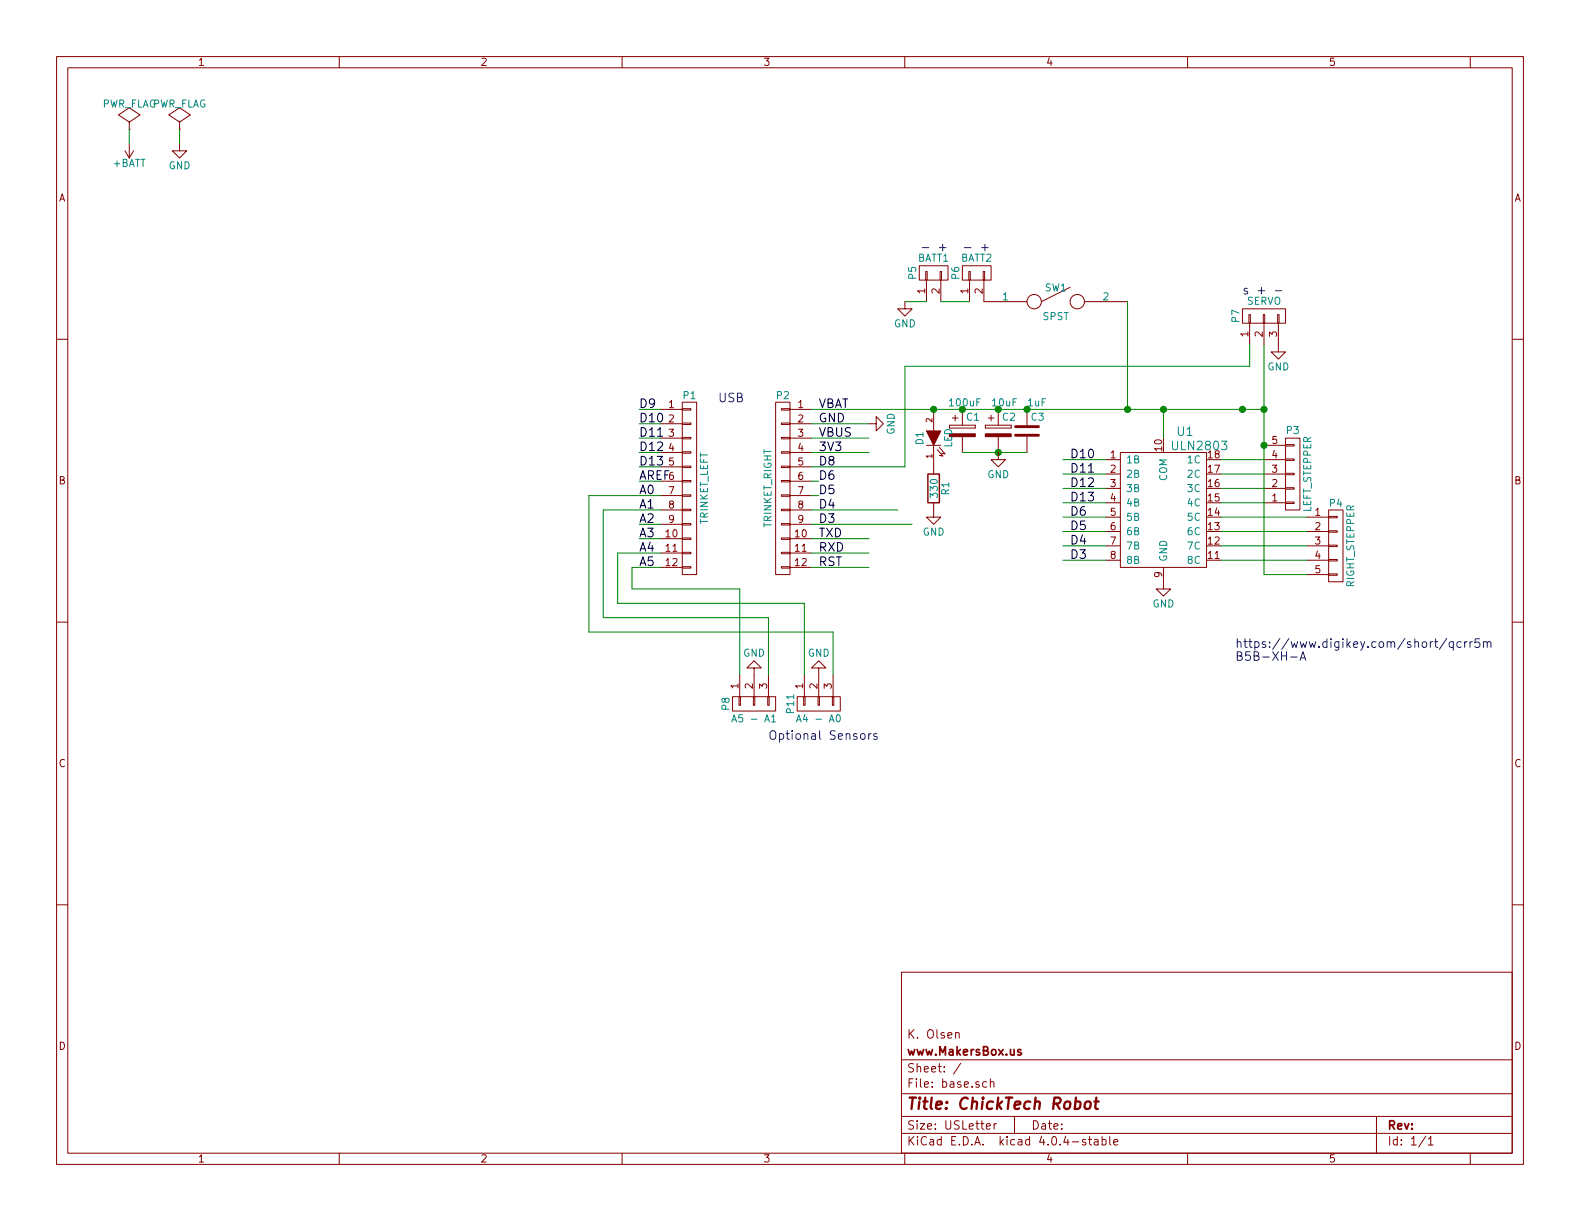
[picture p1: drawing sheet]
<svg xmlns="http://www.w3.org/2000/svg" width="279mm" height="216mm" viewBox="0 0 279 216" stroke-linecap="round" stroke-linejoin="round" font-family="sans-serif">
<g fill="none" stroke="#840000" stroke-width=".18">
<path d="M10 10h259.4v195.9h-259.4zM12 12h255.4v191.9h-255.4zM60 10v2M110 10v2M160 10v2M210 10v2M260 10v2M22.1 26.7l.8 1.2M22.9 22.9h.1M22.9 21.6l1.9-1.3-1.9-1.2-1.9 1.2 1.9 1.3v1.3M22.9 25.4v2.5M23.6 26.7l-.7 1.2"/>
<path d="M31.7 22.9h.1M31.7 21.6l2-1.3-2-1.2-1.9 1.2 1.9 1.3v1.3M31.7 25.4v1.3h1.3l-1.3 1.2-1.2-1.2h1.2M10 60h2M160 53.3v1.3h1.3l-1.3 1.3-1.3-1.3h1.3M162.6 47h5v2.5h-5zM163.7 48h.3v1.5h-.3zM163.8 49.5v3.8M166.2 48h.3v1.5h-.3zM166.4 49.5v3.8M170.2 47h5.1v2.5h-5.1zM171.3 48h.3v1.5h-.3z"/>
<path d="M171.4 49.5v3.8M173.9 48h.2v1.5h-.2zM174 49.5v3.8h7.6M189.2 50.8l-5.1 2.5M191.8 53.3h7.6M219.7 54.6h7.6v2.6h-7.6zM220.9 55.6h.2v1.6h-.2zM221 57.2v3.8M223.4 55.6h.2v1.6h-.2zM223.5 57.2v3.8M225.9 55.6h.3v1.6h-.3zM226.1 57.2v5h1.2l-1.2 1.3-1.3-1.3h1.3"/>
<path d="M267.4 60h2M116.8 72.4h3.8M116.8 74.9h3.8M116.8 77.5h3.8M120.6 71.1h2.6v30.5h-2.6zM120.6 79.9h1.6v.2h-1.6zM120.6 77.3h1.6v.3h-1.6zM120.6 74.8h1.6v.3h-1.6zM120.6 72.3h1.6v.2h-1.6zM137.2 71.1h2.5v30.5h-2.5zM138.2 79.9h1.5v.2h-1.5zM138.2 77.3h1.5v.3h-1.5z"/>
<path d="M138.2 74.8h1.5v.3h-1.5zM138.2 72.3h1.5v.2h-1.5zM139.7 72.4h3.8M139.7 74.9h3.8M139.7 77.5h3.8M153.7 74.9h1.2v-1.2l1.3 1.2-1.3 1.3v-1.3M163.8 78.7h2.6M165.1 72.4v3.8M165.1 78.7v5.1M165.7 79.5l1.1 1.1-.7-.1M166.1 79.1l1 1.2-.6-.2M167.9 75.2v.5z"/>
<path d="M167.9 75.7h4.6zM167.9 75.2h4.6zM168.4 73.9h1M168.9 73.4v1M170.2 72.4v2.8M170.2 77.2v2.8M172.5 75.2v.5zM174.2 75.2v.5zM174.2 75.7h4.6zM174.2 75.2h4.6zM174.8 73.9h1M175.3 73.4v1"/>
<path d="M176.5 77.2v4.1h1.3l-1.3 1.3-1.2-1.3h1.2M176.5 72.4v2.8M178.8 75.2v.5zM181.6 72.4v2.8M181.6 77.2v2.8M223.5 78.7h3.8M227.3 78.6h1.6v.3h-1.6zM227.3 77.5h2.6v12.7h-2.6zM116.8 80h3.8M116.8 82.6h3.8M116.8 85.1h3.8M116.8 87.6h3.8"/>
<path d="M116.8 90.2h3.8M116.8 92.7h3.8M116.8 95.3h3.8M116.8 97.8h3.8M120.6 97.7h1.6v.2h-1.6zM120.6 95.1h1.6v.3h-1.6zM120.6 92.6h1.6v.2h-1.6zM120.6 90h1.6v.3h-1.6zM120.6 87.5h1.6v.3h-1.6zM120.6 85h1.6v.2h-1.6zM120.6 82.4h1.6v.3h-1.6zM138.2 97.7h1.5v.2h-1.5z"/>
<path d="M138.2 95.1h1.5v.3h-1.5zM138.2 92.6h1.5v.2h-1.5zM138.2 90h1.5v.3h-1.5zM138.2 87.5h1.5v.3h-1.5zM138.2 85h1.5v.2h-1.5zM138.2 82.4h1.5v.3h-1.5zM139.7 80h3.8M139.7 82.6h3.8M139.7 85.1h3.8M139.7 87.6h3.8M139.7 90.2h3.8M139.7 92.7h3.8"/>
<path d="M139.7 95.3h3.8M139.7 97.8h3.8M165.1 88.9v2.5h1.3l-1.3 1.3-1.3-1.3h1.3M195.6 81.3h2.5M195.6 83.8h2.5M195.6 86.4h2.5M195.6 88.9h2.5M195.6 91.4h2.5M195.6 94h2.5M195.6 96.5h2.5M195.6 99.1h2.5M198.1 80h15.3v20.3h-15.3z"/>
<path d="M223.5 81.3h3.8M223.5 83.8h3.8M223.5 86.4h3.8M223.5 88.9h3.8M227.3 81.2h1.6v.2h-1.6zM227.3 83.7h1.6v.2h-1.6zM227.3 86.2h1.6v.3h-1.6zM227.3 88.8h1.6v.2h-1.6zM231.1 91.4h3.8M231.1 94h3.8M231.1 96.5h3.8M231.1 99.1h3.8"/>
<path d="M234.9 98.9h1.6v.3h-1.6zM234.9 96.4h1.6v.2h-1.6zM234.9 93.9h1.6v.2h-1.6zM234.9 91.3h1.6v.3h-1.6zM234.9 90.2h2.6v12.7h-2.6zM10 110h2M116.8 100.3h3.8M120.6 100.2h1.6v.3h-1.6zM130.8 119.4v3.8M133.3 118.1h1.3l-1.3-1.3-1.2 1.3h1.2v5.1M135.9 119.4v3.8M138.2 100.2h1.5v.3h-1.5z"/>
<path d="M139.7 100.3h3.8M142.2 119.4v3.8M144.8 118.1h1.2l-1.2-1.3-1.3 1.3h1.3v5.1M147.3 119.4v3.8M205.7 100.3v3.8h1.3l-1.3 1.3-1.2-1.3h1.2M231.1 101.6h3.8M234.9 101.5h1.6v.2h-1.6zM267.4 110h2M129.5 123.2h7.7v2.5h-7.7zM130.7 123.2h.2v1.5h-.2zM133.2 123.2h.3v1.5h-.3zM135.8 123.2h.2v1.5h-.2z"/>
<path d="M141 123.2h7.6v2.5h-7.6zM142.1 123.2h.3v1.5h-.3zM144.7 123.2h.2v1.5h-.2zM147.2 123.2h.2v1.5h-.2zM10 160h2M267.4 160h2M159.4 171.9h108v32h-108zM159.4 197.4h108M159.4 193.4h108M159.4 187.4h108M169 182.7l.2-.1 .4 .1v.9M169.9 188l-1.3 1.9"/>
<path d="M174.4 199.2l.7-.2v-.2l-.4-.1-.3 .2 .1 .7h.6M174.5 191.3h-.5l-.2 .2v.6l.2 .2 .5-.1M175.1 191.4l.2-.1h.4l.1 1M175.1 190.8v1.5M175.8 198.7v1M176.2 198.7l-.4 .3M179.4 197.4v3M243.4 197.4v6.5M60 203.9v2M110 203.9v2M159.4 200.4h108M160 203.9v2"/>
<path d="M192 201.5a.37 .37 0 0 0-.6 .2l.1 .2 .5 .1v.2l-.2 .3-.4-.1M192.5 201.5h.5M192.7 201v1.3l.3 .2M193.5 201.5h.6l.1 1M194.2 201.8l-.5 .1-.2 .2 .2 .4 .5-.1M194.9 201.5h.4l.3 .3-.1 .6h-.6M194.9 201v1.5M196.2 201v1.3l.2 .2M197 202l.7-.2-.1-.3h-.4l-.2 .2v.7h.6M210 203.9v2M252.1 200.9l-1.2 1.9M252.6 201.4l.4-.4v1.5"/>
<path d="M252.6 202.5h.8M260 203.9v2"/>
<circle cx="182.9" cy="53.3" r="1.27"/>
<circle cx="190.5" cy="53.3" r="1.27"/>
</g>
<path d="M192 194.9a.51 .51 0 0 1 .5-.2 .51 .51 0 0 1 .4 .4l-.1 .6a.54 .54 0 0 1-.5 .4 .54 .54 0 0 1-.5-.4zM193.5 194.8h.8M193.9 194.1l-.2 1.7 .1 .2 .3 .1" fill="none" stroke="#840000" stroke-width=".41"/>
<g fill="none" stroke="#0000c2" stroke-width=".18">
<path d="M163.1 43.8h1.1M173.6 43.8h1.2M174.2 43.2v1.2M225.5 51.4h1.2M228.2 116.2h1.2M229.9 116.8l.5-1.6 .5 1.6M230 116.3h.8M255.8 112.9l-1.3 1.9M257 113.5a.48 .48 0 0 0-.7 .1v.7a.48 .48 0 0 0 .7 .1M257 113.5v1.5M258.4 113.5a.48 .48 0 0 0-.7 .1v.7a.48 .48 0 0 0 .7 .1M259 113.5v1"/>
<path d="M259.4 113.5h-.2l-.2 .3M259.9 113.5v1M260.4 113.5h-.3l-.2 .3M261.6 113h-.7l-.1 .7 .2-.2 .5 .1 .2 .2v.4l-.3 .3h-.4l-.2-.2M262.3 113.6l.1-.1a.36 .36 0 0 1 .6 .2v.8M262.3 113.5v1M263 113.7a.35 .35 0 0 1 .3-.3 .35 .35 0 0 1 .4 .3v.8M152.2 129.9l.3-.2 .4 .2 .1 .6-.2 .2h-.3l-.3-.1zM153.6 129.7v1M154.1 129.7l-.3 .1-.2 .2M155.1 129.8l-.4-.1-.2 .2 .1 .2 .5 .2v.4h-.6"/>
</g>
<g fill="none" stroke="#008400" stroke-width=".18">
<path d="M22.9 22.9v2.5M31.7 22.9v2.5M160 53.3h3.8M166.4 53.3h5M199.4 53.3v19.1M113 72.4h3.8M113 74.9h3.8M113 77.5h3.8M143.5 72.4h80M143.5 74.9h10.2M143.5 77.5h10.2M205.7 72.4v5.1"/>
<path d="M221 61v3.8h-61v17.8h-16.5M223.5 61v40.6h7.6M113 80h3.8M113 82.6h3.8M113 92.7h3.8M113 95.3h3.8M113 85.1h3.8M116.8 90.2h-10.1v19h29.2v10.2M116.8 97.8h-7.6v8.9h33v12.7M116.8 87.6h-12.7v24.2h43.2v7.6M143.5 80h10.2M143.5 90.2h15.2"/>
<path d="M143.5 92.7h17.8M143.5 95.3h10.2M143.5 97.8h10.2M143.5 85.1h1.3M143.5 87.6h1.3M170.2 80h11.4M188 81.3h7.6M188 83.8h7.6M188 86.4h7.6M188 88.9h7.6M188 91.4h7.6M188 94h7.6"/>
<path d="M188 96.5h7.6M188 99.1h7.6M215.9 81.3h7.6M215.9 83.8h7.6M215.9 86.4h7.6M215.9 88.9h7.6M215.9 91.4h15.2M215.9 94h15.2M215.9 96.5h15.2M215.9 99.1h15.2M116.8 100.3h-5v3.8h19v15.3M143.5 100.3h10.2"/>
</g>
<g fill="#008400" stroke="#008400" stroke-width=".25">
<circle cx="223.5" cy="78.7" r=".51"/>
<circle cx="205.7" cy="72.4" r=".51"/>
<circle cx="199.4" cy="72.4" r=".51"/>
<circle cx="219.7" cy="72.4" r=".51"/>
<circle cx="176.5" cy="80" r=".51"/>
<circle cx="165.1" cy="72.4" r=".51"/>
<circle cx="170.2" cy="72.4" r=".51"/>
<circle cx="176.5" cy="72.4" r=".51"/>
<circle cx="181.6" cy="72.4" r=".51"/>
<circle cx="223.5" cy="72.4" r=".51"/>
</g>
<g fill="#840000" stroke="#840000" stroke-width=".18">
<path d="M167.9 76.7h4.6v.5h-4.6z"/>
<path d="M174.2 76.7h4.6v.5h-4.6z"/>
<path d="M163.8 76.2h2.6l-1.3 2.5z"/>
</g>
<path d="M179.6 77h4M179.6 75.4h4" fill="none" stroke="#840000" stroke-width=".51"/>
<path d="M164.1 83.8h2v5.1h-2z" fill="none" stroke="#840000" stroke-width=".25"/>
<path d="M129.4 127.7l.4-1.3 .5 1.3M129.5 127.3h.6M136.4 126.7l.4-.3v1.3M136.4 127.7h.8M140.8 127.7l.4-1.3 .5 1.3M141 127.3h.6M148 126.5l.2-.1a.67 .67 0 0 1 .4 .6 .67 .67 0 0 1-.4 .7l-.2-.2-.1-.3z" fill="none" stroke="#008484" stroke-width=".18"/>
<text font-size="2.8" fill="#840000" x="160.4" y="196.2">Title: ChickTech Robot</text>
<g font-size="2.1" fill="#0000c2">
<text x="165.1" y="44.4">- +</text>
<text x="170.2" y="44.4">- +</text>
<text x="219.7" y="52.1">s + -</text>
<text x="127" y="71.1">USB</text>
<text x="218.4" y="114.6">https://www.digikey.com/short/qcrr5m</text>
<text x="218.4" y="116.8">B5B-XH-A</text>
<text x="135.9" y="130.8">Optional Sensors</text>
</g>
<g font-size="2.1">
<text x="113" y="72.1">D9</text>
<text x="113" y="74.7">D10</text>
<text x="113" y="77.2">D11</text>
<text x="144.8" y="72.1">VBAT</text>
<text x="144.8" y="74.7">GND</text>
<text x="144.8" y="77.2">VBUS</text>
<text x="113" y="79.8">D12</text>
<text x="113" y="82.3">D13</text>
<text x="144.8" y="79.8">3V3</text>
<text x="144.8" y="82.3">D8</text>
<text x="189.2" y="81">D10</text>
<text x="189.2" y="83.6">D11</text>
<text x="113" y="87.4">A0</text>
<text x="113" y="89.9">A1</text>
<text x="113" y="84.8">AREF</text>
<text x="144.8" y="84.8">D6</text>
<text x="144.8" y="87.4">D5</text>
<text x="144.8" y="89.9">D4</text>
<text x="189.2" y="86.1">D12</text>
<text x="189.2" y="88.6">D13</text>
<text x="113" y="92.5">A2</text>
<text x="113" y="95">A3</text>
<text x="144.8" y="92.5">D3</text>
<text x="144.8" y="95">TXD</text>
<text x="189.2" y="91.2">D6</text>
<text x="189.2" y="93.7">D5</text>
<text x="113" y="97.5">A4</text>
<text x="113" y="100.1">A5</text>
<text x="144.8" y="97.5">RXD</text>
<text x="144.8" y="100.1">RST</text>
<text x="189.2" y="96.3">D4</text>
<text x="189.2" y="98.8">D3</text>
</g>
<g font-size="2.1" fill="#008484">
<text x="208.2" y="77.1">U1</text>
<text x="207.5" y="79.6">ULN2803</text>
</g>
<g font-size="2.1" fill="#840000">
<text x="160.4" y="183.6">K. Olsen</text>
<text x="160.4" y="189.6">Sheet: /</text>
<text x="160.4" y="186.6">www.MakersBox.us</text>
<text x="160.4" y="192.3">File: base.sch</text>
<text x="160.4" y="202.5">KiCad E.D.A. kicad 4.0.4-stable</text>
<text x="160.4" y="199.7">Size: USLetter</text>
<text x="182.4" y="199.7">Date:</text>
<text x="245.4" y="199.7">Rev:</text>
<text x="245.4" y="202.5">Id: 1/1</text>
</g>
<g font-size="1.8" fill="#840000">
<text x="35" y="11.6">1</text>
<text x="85" y="11.6">2</text>
<text x="135" y="11.6">3</text>
<text x="185" y="11.6">4</text>
<text x="235" y="11.6">5</text>
<text x="10.4" y="35.6">A</text>
<text x="267.8" y="35.6">A</text>
<text x="163.6" y="51.9" transform="rotate(-90 163.6 51.9)">1</text>
<text x="166.1" y="51.9" transform="rotate(-90 166.1 51.9)">2</text>
<text x="171.2" y="51.9" transform="rotate(-90 171.2 51.9)">1</text>
<text x="173.7" y="51.9" transform="rotate(-90 173.7 51.9)">2</text>
<text x="220.7" y="59.5" transform="rotate(-90 220.7 59.5)">1</text>
<text x="223.3" y="59.5" transform="rotate(-90 223.3 59.5)">2</text>
<text x="225.8" y="59.5" transform="rotate(-90 225.8 59.5)">3</text>
<text x="118.3" y="72.1">1</text>
<text x="118.3" y="74.7">2</text>
<text x="118.3" y="77.2">3</text>
<text x="141.1" y="72.1">1</text>
<text x="141.1" y="74.7">2</text>
<text x="141.1" y="77.2">3</text>
<text x="118.3" y="79.8">4</text>
<text x="118.3" y="82.3">5</text>
<text x="141.1" y="79.8">4</text>
<text x="141.1" y="82.3">5</text>
<text x="196.4" y="81">1</text>
<text x="196.4" y="83.6">2</text>
<text x="205.5" y="79.7" transform="rotate(-90 205.5 79.7)">10</text>
<text x="213.7" y="83.6">17</text>
<text x="213.7" y="81">18</text>
<text x="224.9" y="83.6">3</text>
<text x="224.9" y="81">4</text>
<text x="224.9" y="78.5">5</text>
<text x="10.4" y="85.6">B</text>
<text x="118.3" y="84.8">6</text>
<text x="118.3" y="87.4">7</text>
<text x="118.3" y="89.9">8</text>
<text x="141.1" y="84.8">6</text>
<text x="141.1" y="87.4">7</text>
<text x="141.1" y="89.9">8</text>
<text x="196.4" y="86.1">3</text>
<text x="196.4" y="88.6">4</text>
<text x="213.7" y="88.6">15</text>
<text x="213.7" y="86.1">16</text>
<text x="224.9" y="88.6">1</text>
<text x="224.9" y="86.1">2</text>
<text x="267.8" y="85.6">B</text>
<text x="117.8" y="95">10</text>
<text x="118.3" y="92.5">9</text>
<text x="140.6" y="95">10</text>
<text x="141.1" y="92.5">9</text>
<text x="196.4" y="91.2">5</text>
<text x="196.4" y="93.7">6</text>
<text x="213.7" y="93.7">13</text>
<text x="213.7" y="91.2">14</text>
<text x="232.6" y="91.2">1</text>
<text x="232.6" y="93.7">2</text>
<text x="117.8" y="97.5">11</text>
<text x="117.8" y="100.1">12</text>
<text x="140.6" y="97.5">11</text>
<text x="140.6" y="100.1">12</text>
<text x="196.4" y="96.3">7</text>
<text x="196.4" y="98.8">8</text>
<text x="213.7" y="98.8">11</text>
<text x="213.7" y="96.3">12</text>
<text x="232.6" y="96.3">3</text>
<text x="232.6" y="98.8">4</text>
<text x="232.6" y="101.3">5</text>
<text x="205.5" y="102.1" transform="rotate(-90 205.5 102.1)">9</text>
<text x="130.6" y="121.8" transform="rotate(-90 130.6 121.8)">1</text>
<text x="133.1" y="121.8" transform="rotate(-90 133.1 121.8)">2</text>
<text x="135.6" y="121.8" transform="rotate(-90 135.6 121.8)">3</text>
<text x="142" y="121.8" transform="rotate(-90 142 121.8)">1</text>
<text x="144.5" y="121.8" transform="rotate(-90 144.5 121.8)">2</text>
<text x="147.1" y="121.8" transform="rotate(-90 147.1 121.8)">3</text>
<text x="10.4" y="135.6">C</text>
<text x="267.8" y="135.6">C</text>
<text x="10.4" y="185.6">D</text>
<text x="267.8" y="185.6">D</text>
<text x="35" y="205.5">1</text>
<text x="85" y="205.5">2</text>
<text x="135" y="205.5">3</text>
<text x="185" y="205.5">4</text>
<text x="235" y="205.5">5</text>
</g>
<g font-size="1.8" fill="#008484">
<text x="17.9" y="19">PWR_FLAG</text>
<text x="26.8" y="19">PWR_FLAG</text>
<text x="20" y="29.5">+BATT</text>
<text x="29.8" y="29.9">GND</text>
<text x="162.2" y="46.3">BATT1</text>
<text x="169.8" y="46.3">BATT2</text>
<text x="162" y="49.3" transform="rotate(-90 162 49.3)">P5</text>
<text x="169.6" y="49.3" transform="rotate(-90 169.6 49.3)">P6</text>
<text x="177.3" y="53.1">1</text>
<text x="184.8" y="51.5">SW1</text>
<text x="195.1" y="53.1">2</text>
<text x="220.4" y="53.9">SERVO</text>
<text x="158.1" y="57.9">GND</text>
<text x="184.4" y="56.6">SPST</text>
<text x="219.2" y="56.9" transform="rotate(-90 219.2 56.9)">P7</text>
<text x="224.1" y="65.5">GND</text>
<text x="120.9" y="70.6">P1</text>
<text x="137.4" y="70.6">P2</text>
<text x="168" y="71.8">100uF</text>
<text x="175.5" y="71.8">10uF</text>
<text x="181.8" y="71.8">1uF</text>
<text x="158.2" y="76.9" transform="rotate(-90 158.2 76.9)">GND</text>
<text x="170.9" y="74.4">C1</text>
<text x="177.3" y="74.4">C2</text>
<text x="182.4" y="74.4">C3</text>
<text x="227.5" y="76.7">P3</text>
<text x="163.3" y="78.6" transform="rotate(-90 163.3 78.6)">D1</text>
<text x="168.4" y="79.2" transform="rotate(-90 168.4 79.2)">LED</text>
<text x="199.1" y="81.9">1B</text>
<text x="210.1" y="81.9">1C</text>
<text x="165.8" y="87.8" transform="rotate(-90 165.8 87.8)">330</text>
<text x="167.8" y="87.5" transform="rotate(-90 167.8 87.5)">R1</text>
<text x="174.6" y="84.5">GND</text>
<text x="199.1" y="84.5">2B</text>
<text x="199.1" y="87">3B</text>
<text x="199.1" y="89.5">4B</text>
<text x="206.4" y="85.1" transform="rotate(-90 206.4 85.1)">COM</text>
<text x="210.1" y="89.5">4C</text>
<text x="210.1" y="87">3C</text>
<text x="210.1" y="84.5">2C</text>
<text x="235.2" y="89.6">P4</text>
<text x="125.2" y="92.9" transform="rotate(-90 125.2 92.9)">TRINKET_LEFT</text>
<text x="136.4" y="93.4" transform="rotate(-90 136.4 93.4)">TRINKET_RIGHT</text>
<text x="163.1" y="94.7">GND</text>
<text x="199.1" y="92.1">5B</text>
<text x="199.1" y="94.6">6B</text>
<text x="210.1" y="94.6">6C</text>
<text x="210.1" y="92.1">5C</text>
<text x="231.9" y="90.7" transform="rotate(-90 231.9 90.7)">LEFT_STEPPER</text>
<text x="199.1" y="97.2">7B</text>
<text x="199.1" y="99.7">8B</text>
<text x="206.4" y="99.3" transform="rotate(-90 206.4 99.3)">GND</text>
<text x="210.1" y="99.7">8C</text>
<text x="210.1" y="97.2">7C</text>
<text x="203.8" y="107.4">GND</text>
<text x="239.5" y="103.9" transform="rotate(-90 239.5 103.9)">RIGHT_STEPPER</text>
<text x="131.4" y="116.1">GND</text>
<text x="142.8" y="116.1">GND</text>
<text x="129" y="125.5" transform="rotate(-90 129 125.5)">P8</text>
<text x="130.3" y="127.7">A5 - A1</text>
<text x="140.4" y="126" transform="rotate(-90 140.4 126)">P11</text>
<text x="141.7" y="127.7">A4 - A0</text>
</g>
<g font-size="1.4" fill="#840000">
<text x="164.8" y="74.7" transform="rotate(-90 164.8 74.7)">2</text>
<text x="164.8" y="81" transform="rotate(-90 164.8 81)">1</text>
</g>
</svg>
